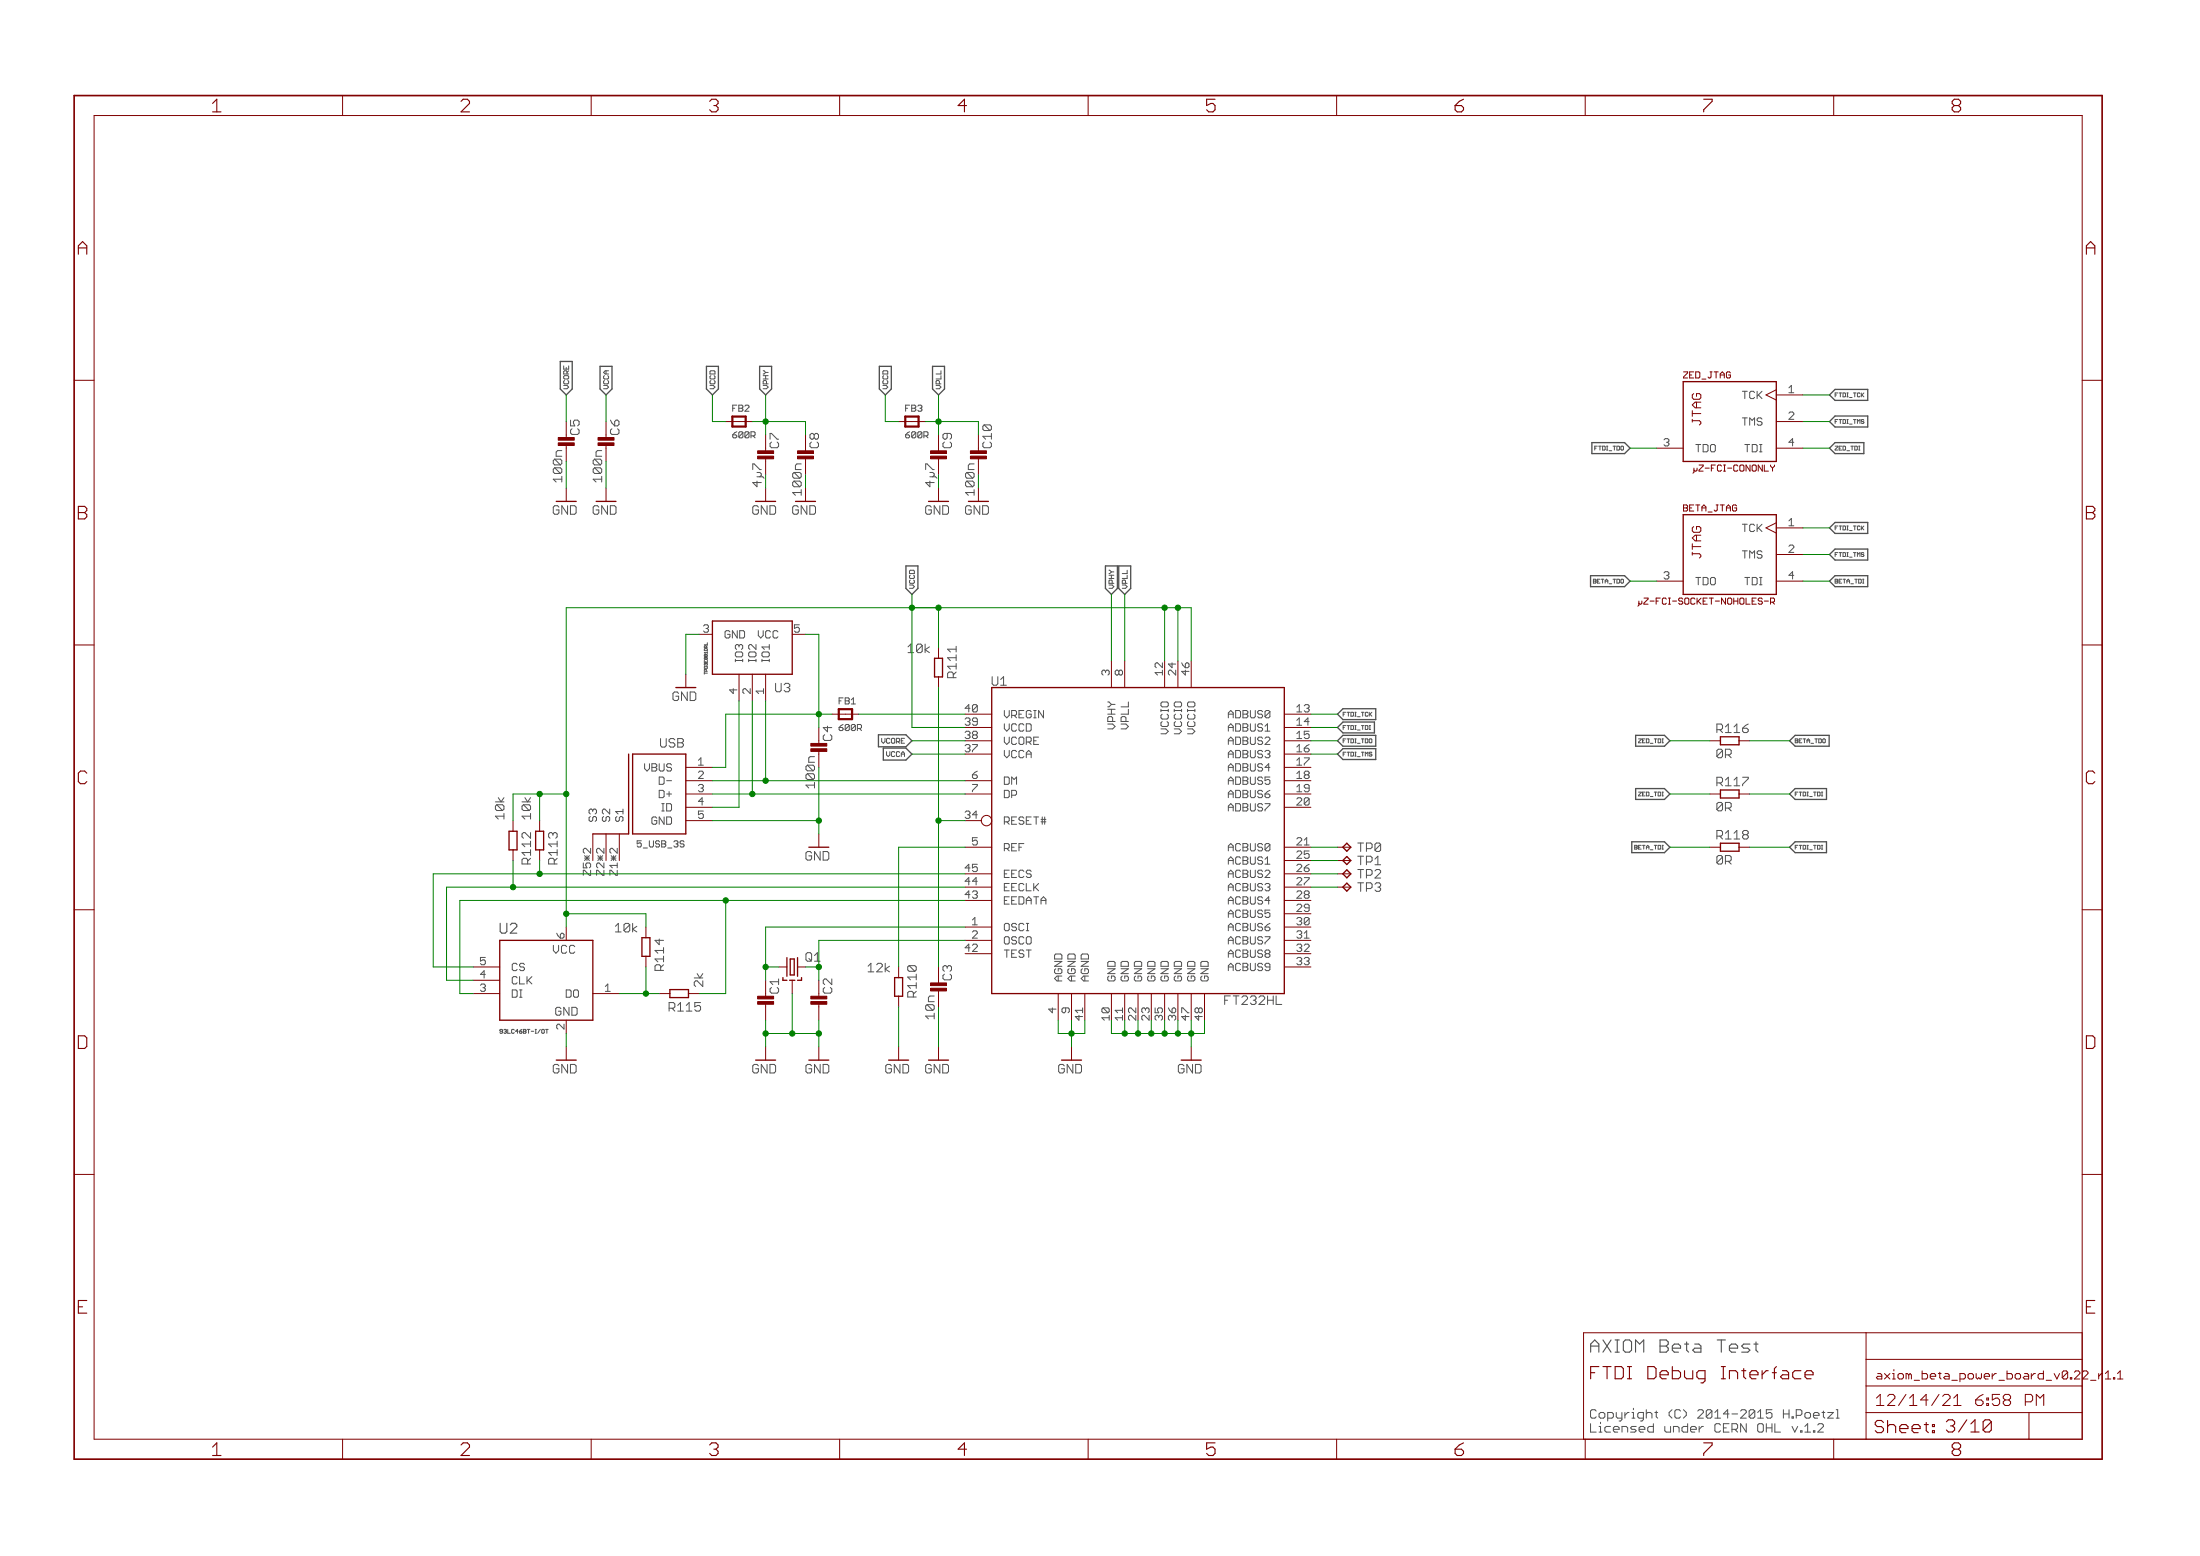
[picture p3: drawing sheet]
<svg xmlns="http://www.w3.org/2000/svg" width="420mm" height="297mm" viewBox="0 0 420 297" stroke-linecap="round" stroke-linejoin="round" font-family="sans-serif">
<g fill="none" stroke="#505050" stroke-width=".19">
<path d="M135.1 122.7v.4M121.7 161.5l.2 .2M122.5 160.5h-.8v.6l.4-.2M96 196.9l-.5-.1 .1-.3 .4 .1v.5l-.2 .2-.3-.2M96.2 196.6l.4-.1 .1 .1-.1 .3M96.5 196.9h.1M96.6 196.9l.1 .1-.1 .3-.4-.2M97 196.5v.8h.5M98.2 196.6l-.1-.1-.4 .1v.5l.1 .2 .4-.2M99 196.9h-.5l.3-.4v.8M99.2 196.9h.4l.1 .2-.4 .2zM99.7 196.5l-.5 .4"/>
<path d="M100 196.5l.5 .1-.2 .3 .2 .2-.2 .2h-.3zM100 196.9h.3M100.7 196.5h.5M100.9 196.5v.8M101.5 196.9h.4M102.2 197.3h.2M102.2 196.5h.2M102.3 196.5v.8M103.2 196.5l-.5 .8M103.6 196.5l.3 .1v.5l-.1 .2-.3-.2zM104.2 196.5h.5M104.4 196.5v.8"/>
<path d="M233.9 190.9h.5M235 190.1h-1.1v1.6M348.2 272v.3l-1 1.1h1"/>
</g>
<g fill="none" stroke="#505050" stroke-width=".25">
<path d="M107 69h2.3v5.3l-1.2 1.1-1.1-1.1zM114.6 69.9h2.3v4.4l-1.2 1.1-1.1-1.1zM134.9 69.9h2.3v4.4l-1.1 1.1-1.2-1.1zM145.1 69.9h2.3v4.4l-1.2 1.1-1.1-1.1zM167.9 69.9h2.3v4.4l-1.1 1.1-1.2-1.1zM178.1 69.9h2.3v4.4l-1.2 1.1-1.1-1.1zM349.4 75.4l1.1-1.1h6.2v2.1h-6.2zM304 84.5h6.3l1 1.1-1 1h-6.3zM349.4 80.5l1.1-1.1h6.2v2.1h-6.2zM349.4 85.6l1.1-1.1h5.5v2.1h-5.5zM173 108h2.3v4.3l-1.1 1.2-1.2-1.2zM211.1 108h2.3v4.3l-1.1 1.2-1.2-1.2z"/>
<path d="M213.7 108h2.2v4.3l-1.1 1.2-1.1-1.2zM303.8 109.9h6.5l1 1-1 1.1h-6.5zM349.4 100.8l1.1-1.1h6.2v2.1h-6.2zM349.4 105.9l1.1-1.1h6.2v2.1h-6.2zM349.4 110.9l1.1-1h6.2v2.1h-6.2zM255.4 136.3l1.1-1h6.2v2.1h-6.2zM255.4 138.9l1.1-1.1h6v2.1h-6zM167.8 140.3h5.2l1.2 1.1-1.2 1.2h-5.2zM168.7 142.8h4.3l1.2 1.2-1.2 1.1h-4.3zM255.4 141.4l1.1-1h6.2v2.1h-6.2zM255.4 144l1.1-1.1h6.2v2.1h-6.2zM312.4 150.5h5.5l1 1.1-1 1h-5.5z"/>
<path d="M312.4 140.4h5.5l1 1-1 1.1h-5.5zM341.8 151.6l1-1.1h6v2.1h-6zM341.8 141.4l1-1h6.5v2.1h-6.5zM311.6 160.7h6.3l1 1-1 1.1h-6.3zM341.8 161.7l1-1h6v2.1h-6z"/>
</g>
<g fill="none" stroke="#800000" stroke-width=".25">
<path d="M321.5 72.9h17.7v15.2h-17.7zM321.5 98.3h17.7v15.2h-17.7zM136.1 118.6h15.2v10.1h-15.2zM180 125.7h-1.5v3.5h1.5M189.4 131.3h55.9v58.4h-55.9zM98.7 158.7h-1.5v3.5h1.5M103.8 158.7h-1.5v3.5h1.5M120.1 144v15.2h-6.9M120.8 144h10.2v15.2h-10.2zM328.6 140.7v1.5h3.5v-1.5M328.6 150.8v1.5h3.5v-1.5M95.4 179.5h17.8v15.3h-17.8z"/>
<path d="M124.1 179h-1.5v3.6h1.5M257.2 163.5l.8 .8-.8 .7-.7-.7zM257.2 166.1l.8 .7-.8 .8-.7-.8zM257.2 168.6l.8 .8-.8 .7-.7-.7zM257.2 161l.8 .7-.8 .8-.7-.8zM328.6 161v1.5h3.5v-1.5M127.9 190.4v-1.5h3.6v1.5M149.5 187.1h.8M150.3 182.8v3.6M150.8 187.1h1M150.9 183.1h.8v3h-.8zM152.3 182.8v3.6"/>
<path d="M153.1 186.6v.5h-.8M172.4 186.6h-1.5v3.6h1.5"/>
</g>
<g fill="none" stroke="#800000" stroke-width=".19">
<path d="M65.4 18.2v3.9M112.9 18.2v3.9M160.4 18.2v3.9M207.8 18.2v3.9M255.3 18.2v3.9M302.7 18.2v3.9M350.2 18.2v3.9M18 22.1h379.7v252.6h-379.7zM14.2 72.6h3.8M339.2 74.4l-1.9 1 1.9 1M339.2 75.4h5.1M397.7 72.6h3.8"/>
<path d="M108.1 93.2v2.5M115.7 93.2v2.5M138.6 80.5h5.1M146.2 93.2v2.5M153.8 93.2v2.5M171.6 80.5h5.1M179.2 93.2v2.5M186.9 93.2v2.5M316.4 85.6h5.1M323.5 89.4v.7l-.2 .2M323.5 89.7l.2 .2M331.3 97h.4v.4l-.3 .2"/>
<path d="M331.4 96.4l.3 .2M339.2 80.5h5.1M339.2 85.6h5.1M339.2 99.8l-1.9 1 1.9 1M313 114.7v.8l-.2 .2M313.6 114.7v.4l-.2 .2-.4-.2M316.4 110.9h5.1M339.2 100.8h5.1M339.2 105.9h5.1M339.2 110.9h5.1M14.2 123.1h3.8M131 128.7v2.6"/>
<path d="M133.5 121.1h2.6M141.1 128.7v5.1M143.7 128.7v5.1M146.2 128.7v5.1M151.3 121.1h2.5M158.9 136.3h5.1M179.2 123.6v2.1M179.2 129.2v2.1M184.3 136.3h5.1M184.3 138.9h5.1M212.3 126.2v5.1M214.8 126.2v5.1"/>
<path d="M222.4 126.2v5.1M225 126.2v5.1M227.5 126.2v5.1M245.3 136.3h5.1M245.3 138.9h5.1M397.7 123.1h3.8M98 156.7v2M103.1 156.7v2M113.2 159.2v5.1M115.7 159.2v5.1M118.3 159.2v5.1M131 149h5.1"/>
<path d="M131 151.6h5.1M131 146.5h5.1M131 154.1h5.1M131 156.7h5.1M156.4 159.2v2.5M184.3 149h5.1M184.3 151.6h5.1M184.3 141.4h5.1M184.3 144h5.1M245.3 149h5.1M245.3 151.6h5.1M245.3 141.4h5.1"/>
<path d="M245.3 144h5.1M245.3 146.5h5.1M245.3 154.1h5.1M326.5 151.6h2.1M326.5 141.4h2.1M332.1 151.6h2.1M332.1 141.4h2.1M14.2 173.7h3.8M98 162.2v2.1M103.1 162.2v2.1M108.1 177v2.5M123.4 177v2"/>
<path d="M184.3 177h5.1M184.3 179.5h5.1M184.3 161.7h5.1M184.3 166.8h5.1M184.3 169.4h5.1M184.3 171.9h5.1M245.3 177h5.1M245.3 179.5h5.1M245.3 161.7h5.1M245.3 164.3h5.1M245.3 166.8h5.1M245.3 169.4h5.1"/>
<path d="M245.3 171.9h5.1M245.3 174.4h5.1M255.4 161.7h2.6M255.4 164.3h2.6M255.4 166.8h2.6M255.4 169.4h2.6M326.5 161.7h2.1M332.1 161.7h2.1M397.7 173.7h3.8M90.4 189.7h5M90.4 184.6h5M90.4 187.1h5"/>
<path d="M108.1 194.8v2.5M108.1 199.8v2.6M113.2 189.7h5.1M123.4 182.6v2M125.9 189.7h2M131.5 189.7h2M146.2 191.7v3.1M146.2 199.8v2.6M148.8 184.6h1.5M151.3 187.1v2.6M152.3 184.6h1.5M156.4 191.7v3.1"/>
<path d="M156.4 199.8v2.6M171.6 184.6v2M171.6 190.2v2M171.6 199.8v2.6M179.2 199.8v2.6M184.3 182.1h5.1M202.1 189.7v5.1M204.6 189.7v5.1M204.6 199.8v2.6M207.2 189.7v5.1M212.3 189.7v5.1M214.8 189.7v5.1"/>
<path d="M217.3 189.7v5.1M219.9 189.7v5.1M222.4 189.7v5.1M225 189.7v5.1M227.5 189.7v5.1M227.5 199.8v2.6M230 189.7v5.1M245.3 182.1h5.1M245.3 184.6h5.1M14.2 224.2h3.8M397.7 224.2h3.8M356.4 254.4v20.3"/>
<path d="M356.4 259.5h41.3M397.7 254.4h-95.3v20.3M65.4 274.7v3.9M112.9 274.7v3.9M160.4 274.7v3.9M207.8 274.7v3.9M255.3 274.7v3.9M302.7 274.7v3.9M350.2 274.7v3.9M356.4 269.7h41.3M356.4 264.6h41.3M387.5 269.7v5"/>
<circle cx="188.4" cy="156.7" r=".99"/>
</g>
<g fill="#800000" stroke="#800000" stroke-width=".19">
<path d="M144.7 191.2h3v.5h-3z"/>
<path d="M144.7 190.2h3v.5h-3z"/>
<path d="M154.9 191.2h3v.5h-3z"/>
<path d="M154.9 190.2h3v.5h-3z"/>
<path d="M154.9 142.9h3v.5h-3z"/>
<path d="M154.9 141.9h3v.5h-3z"/>
<path d="M114.2 84.5h3.1v.5h-3.1z"/>
<path d="M114.2 83.5h3.1v.5h-3.1z"/>
<path d="M106.6 84.5h3.1v.5h-3.1z"/>
<path d="M106.6 83.5h3.1v.5h-3.1z"/>
<path d="M152.3 87.1h3.1v.5h-3.1z"/>
<path d="M152.3 86.1h3.1v.5h-3.1z"/>
<path d="M144.7 87.1h3v.5h-3z"/>
<path d="M144.7 86.1h3v.5h-3z"/>
<path d="M185.3 87.1h3.1v.5h-3.1z"/>
<path d="M185.3 86.1h3.1v.5h-3.1z"/>
<path d="M177.7 87.1h3.1v.5h-3.1z"/>
<path d="M177.7 86.1h3.1v.5h-3.1z"/>
<path d="M177.7 188.7h3.1v.5h-3.1z"/>
<path d="M177.7 187.6h3.1v.6h-3.1z"/>
</g>
<path d="M139.9 79.5h2.5v1.9h-2.5zM172.9 79.5h2.5v1.9h-2.5zM160.2 135.4h2.5v1.9h-2.5z" fill="none" stroke="#800000" stroke-width=".42"/>
<path d="M14.2 18.2h387.3v260.4h-387.3z" fill="none" stroke="#800000" stroke-width=".32"/>
<g fill="none" stroke="#008000" stroke-width=".19">
<path d="M108.1 75.4v5.1M115.7 75.4v5.1M136.1 75.4v5.1h2.5M146.2 75.4v7.6M169.1 75.4v5.1h2.5M179.2 75.4v7.6M344.3 75.4h5.1M108.1 88.1v5.1M115.7 88.1v5.1M143.7 80.5h10.1v2.5M176.7 80.5h10.2M311.3 85.6h5.1"/>
<path d="M344.3 85.6h5.1M344.3 80.5h5.1M174.2 113.5v25.4h10.1M179.2 116v7.6M212.3 113.5v12.7M214.8 113.5v12.7M222.4 116v10.2M225 116v10.2M311.3 110.9h5.1M344.3 100.8h5.1M344.3 105.9h5.1M344.3 110.9h5.1"/>
<path d="M133.5 121.1h-2.5v7.6M141.1 133.8v20.3h-5M143.7 133.8v17.8M146.2 133.8v15.2M153.8 121.1h2.6v17.8M158.9 136.3h-20.3v10.2h-2.5M164 136.3h20.3M179.2 131.3v53.3M227.5 126.2v-10.2h-119.4v61M250.4 136.3h5M250.4 138.9h5M103.1 151.6v5.1"/>
<path d="M108.1 151.6h-10.1v5.1M136.1 156.7h20.3M136.1 151.6h48.2M136.1 149h48.2M156.4 146.5v12.7M174.2 141.4h10.1M174.2 144h10.1M179.2 156.7h5.1M250.4 141.4h5M250.4 144h5M318.9 151.6h7.6M318.9 141.4h7.6"/>
<path d="M334.2 151.6h7.6M334.2 141.4h7.6M98 164.3v5.1M103.1 164.3v2.5M108.1 174.4h15.3v2.6M138.6 171.9v17.8h-5.1M184.3 171.9h-96.5v17.8h2.6M184.3 169.4h-99v17.7h5.1M184.3 166.8h-101.6v17.8h7.7M184.3 177h-38.1v10.1M184.3 179.5h-27.9v7.6M184.3 161.7h-12.7v22.9"/>
<path d="M250.4 169.4h5M250.4 166.8h5M250.4 161.7h5M250.4 164.3h5M318.9 161.7h7.6M334.2 161.7h7.6M108.1 197.3v2.5M118.3 189.7h7.6M123.4 184.6v5.1M146.2 184.6h2.6M146.2 194.8v5M146.2 197.3h10.2"/>
<path d="M151.3 189.7v7.6M156.4 194.8v5M171.6 192.2v7.6M179.2 192.2v7.6M202.1 194.8v2.5h5.1v-2.5M204.6 194.8v5M212.3 194.8v2.5h17.7v-2.5M214.8 194.8v2.5M217.3 194.8v2.5M219.9 194.8v2.5M222.4 194.8v2.5M225 194.8v2.5"/>
<path d="M227.5 194.8v5"/>
</g>
<g fill="#008000" stroke="#008000" stroke-width=".19">
<circle cx="138.6" cy="171.9" r=".51"/>
<circle cx="98" cy="169.4" r=".51"/>
<circle cx="103.1" cy="166.8" r=".51"/>
<circle cx="123.4" cy="189.7" r=".51"/>
<circle cx="146.2" cy="184.6" r=".51"/>
<circle cx="156.4" cy="184.6" r=".51"/>
<circle cx="146.2" cy="197.3" r=".51"/>
<circle cx="151.3" cy="197.3" r=".51"/>
<circle cx="156.4" cy="197.3" r=".51"/>
<circle cx="214.8" cy="197.3" r=".51"/>
<circle cx="217.3" cy="197.3" r=".51"/>
<circle cx="219.9" cy="197.3" r=".51"/>
<circle cx="222.4" cy="197.3" r=".51"/>
<circle cx="225" cy="197.3" r=".51"/>
<circle cx="227.5" cy="197.3" r=".51"/>
<circle cx="156.4" cy="156.7" r=".51"/>
<circle cx="204.6" cy="197.3" r=".51"/>
<circle cx="179.2" cy="156.7" r=".51"/>
<circle cx="146.2" cy="149" r=".51"/>
<circle cx="143.7" cy="151.6" r=".51"/>
<circle cx="179.2" cy="80.5" r=".51"/>
<circle cx="146.2" cy="80.5" r=".51"/>
<circle cx="225" cy="116" r=".51"/>
<circle cx="222.4" cy="116" r=".51"/>
<circle cx="174.2" cy="116" r=".51"/>
<circle cx="179.2" cy="116" r=".51"/>
<circle cx="103.1" cy="151.6" r=".51"/>
<circle cx="108.1" cy="174.4" r=".51"/>
<circle cx="108.1" cy="151.6" r=".51"/>
<circle cx="156.4" cy="136.3" r=".51"/>
</g>
<g font-size="3.7" fill="#800000">
<text x="40.5" y="21.4">1</text>
<text x="88" y="21.4">2</text>
<text x="135.5" y="21.4">3</text>
<text x="182.9" y="21.4">4</text>
<text x="230.4" y="21.4">5</text>
<text x="277.8" y="21.4">6</text>
<text x="325.3" y="21.4">7</text>
<text x="372.8" y="21.4">8</text>
<text x="14.9" y="48.6">A</text>
<text x="398.4" y="48.6">A</text>
<text x="14.9" y="99.2">B</text>
<text x="398.4" y="99.2">B</text>
<text x="14.9" y="149.7">C</text>
<text x="398.4" y="149.7">C</text>
<text x="14.9" y="200.2">D</text>
<text x="398.4" y="200.2">D</text>
<text x="14.9" y="250.8">E</text>
<text x="398.4" y="250.8">E</text>
<text x="40.5" y="277.9">1</text>
<text x="88" y="277.9">2</text>
<text x="135.5" y="277.9">3</text>
<text x="182.9" y="277.9">4</text>
<text x="230.4" y="277.9">5</text>
<text x="277.8" y="277.9">6</text>
<text x="325.3" y="277.9">7</text>
<text x="372.8" y="277.9">8</text>
</g>
<text font-size="3.6" fill="#505050" x="303.6" y="258.2">AXIOM Beta Test</text>
<g font-size="3.6" fill="#800000">
<text x="303.6" y="263.3">FTDI Debug Interface</text>
<text x="358" y="273.6">Sheet: 3/10</text>
</g>
<g font-size="3.2" fill="#800000">
<text x="358.2" y="268.4">12/14/21</text>
<text x="375.8" y="268.4">6:58 PM</text>
</g>
<text font-size="2.9" fill="#505050" x="95.4" y="178.2">U2</text>
<g font-size="2.5" fill="#800000">
<text x="110.6" y="83" transform="rotate(-90 110.6 83)">C5</text>
<text x="118.2" y="83" transform="rotate(-90 118.2 83)">C6</text>
<text x="324.8" y="80.9" transform="rotate(-90 324.8 80.9)">JTAG</text>
<text x="148.7" y="85.5" transform="rotate(-90 148.7 85.5)">C7</text>
<text x="156.3" y="85.5" transform="rotate(-90 156.3 85.5)">C8</text>
<text x="181.7" y="85.5" transform="rotate(-90 181.7 85.5)">C9</text>
<text x="107.3" y="91.6" transform="rotate(-90 107.3 91.6)">100n</text>
<text x="114.9" y="91.6" transform="rotate(-90 114.9 91.6)">100n</text>
<text x="105.5" y="98.2">GND</text>
<text x="113.1" y="98.2">GND</text>
<text x="143.6" y="98.2">GND</text>
<text x="151.2" y="98.2">GND</text>
<text x="176.6" y="98.2">GND</text>
<text x="184.3" y="98.2">GND</text>
<text x="324.8" y="106.3" transform="rotate(-90 324.8 106.3)">JTAG</text>
<text x="182.6" y="129.2" transform="rotate(-90 182.6 129.2)">R111</text>
<text x="128.4" y="133.8">GND</text>
<text x="158.9" y="141.4" transform="rotate(-90 158.9 141.4)">C4</text>
<text x="327.8" y="139.9">R116</text>
<text x="155.6" y="148.5" transform="rotate(-90 155.6 148.5)">00n</text>
<text x="327.8" y="150.1">R117</text>
<text x="327.8" y="160.2">R118</text>
<text x="101.3" y="164.7" transform="rotate(-90 101.3 164.7)">R112</text>
<text x="106.4" y="164.7" transform="rotate(-90 106.4 164.7)">R113</text>
<text x="153.8" y="164.3">GND</text>
<text x="126.7" y="185.1" transform="rotate(-90 126.7 185.1)">R114</text>
<text x="148.7" y="189.7" transform="rotate(-90 148.7 189.7)">C1</text>
<text x="158.9" y="189.7" transform="rotate(-90 158.9 189.7)">C2</text>
<text x="175" y="190.1" transform="rotate(-90 175 190.1)">R110</text>
<text x="181.7" y="187.1" transform="rotate(-90 181.7 187.1)">C3</text>
<text x="127.9" y="193.1">R115</text>
<text x="178.4" y="194.2" transform="rotate(-90 178.4 194.2)">10n</text>
<text x="105.5" y="204.9">GND</text>
<text x="143.6" y="204.9">GND</text>
<text x="153.8" y="204.9">GND</text>
<text x="169" y="204.9">GND</text>
<text x="176.6" y="204.9">GND</text>
<text x="202" y="204.9">GND</text>
<text x="224.9" y="204.9">GND</text>
</g>
<g font-size="2.5" fill="#008000">
<text x="189.3" y="85.5" transform="rotate(-90 189.3 85.5)">C10</text>
<text x="145.4" y="92.6" transform="rotate(-90 145.4 92.6)">4µ7</text>
<text x="153" y="94.1" transform="rotate(-90 153 94.1)">100n</text>
<text x="178.4" y="92.6" transform="rotate(-90 178.4 92.6)">4µ7</text>
<text x="186" y="94.1" transform="rotate(-90 186 94.1)">100n</text>
<text x="153.8" y="183.6">Q1</text>
</g>
<g font-size="2.5" fill="#505050">
<text x="173.4" y="124.7">1</text>
<text x="174.9" y="124.7">0k</text>
<text x="189.3" y="130.9">U1</text>
<text x="148.2" y="132.1">U3</text>
<text x="126.4" y="142.7">USB</text>
<text x="155.6" y="150" transform="rotate(-90 155.6 150)">1</text>
<text x="327.8" y="144.7">0R</text>
<text x="327.8" y="154.9">0R</text>
<text x="96.3" y="156.4" transform="rotate(-90 96.3 156.4)">10k</text>
<text x="101.3" y="156.4" transform="rotate(-90 101.3 156.4)">10k</text>
<text x="259.2" y="165.2">TP1</text>
<text x="259.2" y="167.7">TP2</text>
<text x="259.2" y="162.6">TP0</text>
<text x="327.8" y="165">0R</text>
<text x="259.2" y="170.2">TP3</text>
<text x="117.5" y="178">10k</text>
<text x="165.8" y="185.6">12k</text>
<text x="134.2" y="188.4" transform="rotate(-90 134.2 188.4)">2k</text>
<text x="234.7" y="191.8">FT232HL</text>
<text x="303.6" y="270.8">Copyright (C) 2014-2015 H.Poetzl</text>
<text x="303.6" y="273.5">Licensed under CERN OHL v.1.2</text>
</g>
<g font-size="2.3" fill="#505050">
<text x="105.5" y="182.1">VCC</text>
<text x="106.4" y="193.9">GND</text>
</g>
<g font-size="2.3" fill="#800000">
<text x="358.2" y="263.3">axiom_beta_power_board_v0.22</text>
<text x="397.9" y="263.3">_r1.1</text>
</g>
<g font-size="2.1" fill="#505050">
<text x="333" y="76.2">TCK</text>
<text x="341.5" y="75">1</text>
<text x="333" y="81.2">TMS</text>
<text x="341.5" y="80.1">2</text>
<text x="317.8" y="85.2">3</text>
<text x="323.7" y="86.3">TDO</text>
<text x="333" y="86.3">TDI</text>
<text x="341.5" y="85.2">4</text>
<text x="333" y="101.5">TCK</text>
<text x="341.5" y="100.4">1</text>
<text x="333" y="106.6">TMS</text>
<text x="341.5" y="105.5">2</text>
<text x="317.8" y="110.6">3</text>
<text x="323.7" y="111.7">TDO</text>
<text x="333" y="111.7">TDI</text>
<text x="341.5" y="110.6">4</text>
<text x="134.4" y="120.7">3</text>
<text x="138.3" y="121.9">GND</text>
<text x="145" y="121.9">VCC</text>
<text x="151.6" y="120.7">5</text>
<text x="141.8" y="126.4" transform="rotate(-90 141.8 126.4)">IO3</text>
<text x="144.4" y="126.4" transform="rotate(-90 144.4 126.4)">IO2</text>
<text x="146.9" y="126.4" transform="rotate(-90 146.9 126.4)">IO1</text>
<text x="211.8" y="128.9" transform="rotate(-90 211.8 128.9)">3</text>
<text x="214.4" y="128.9" transform="rotate(-90 214.4 128.9)">8</text>
<text x="222" y="128.9" transform="rotate(-90 222 128.9)">12</text>
<text x="224.5" y="128.9" transform="rotate(-90 224.5 128.9)">24</text>
<text x="227.1" y="128.9" transform="rotate(-90 227.1 128.9)">46</text>
<text x="140.7" y="132.3" transform="rotate(-90 140.7 132.3)">4</text>
<text x="143.3" y="132.3" transform="rotate(-90 143.3 132.3)">2</text>
<text x="145.8" y="132.3" transform="rotate(-90 145.8 132.3)">1</text>
<text x="184.4" y="136">40</text>
<text x="191.7" y="137.1">VREGIN</text>
<text x="235.1" y="137.1">ADBUS0</text>
<text x="247.6" y="136">13</text>
<text x="184.4" y="143.6">37</text>
<text x="184.4" y="141.1">38</text>
<text x="184.4" y="138.5">39</text>
<text x="191.7" y="142.2">VCORE</text>
<text x="191.7" y="139.6">VCCD</text>
<text x="213" y="138.8" transform="rotate(-90 213 138.8)">VPHY</text>
<text x="215.5" y="138.8" transform="rotate(-90 215.5 138.8)">VPLL</text>
<text x="223.1" y="140.1" transform="rotate(-90 223.1 140.1)">VCCIO</text>
<text x="225.7" y="140.1" transform="rotate(-90 225.7 140.1)">VCCIO</text>
<text x="228.2" y="140.1" transform="rotate(-90 228.2 140.1)">VCCIO</text>
<text x="235.1" y="139.6">ADBUS1</text>
<text x="235.1" y="142.2">ADBUS2</text>
<text x="247.6" y="138.5">14</text>
<text x="247.6" y="141.1">15</text>
<text x="247.6" y="143.6">16</text>
<text x="123.4" y="147.3">VBUS</text>
<text x="126" y="149.8">D-</text>
<text x="133.3" y="148.7">2</text>
<text x="133.3" y="146.1">1</text>
<text x="185.7" y="148.7">6</text>
<text x="191.7" y="149.8">DM</text>
<text x="191.7" y="144.7">VCCA</text>
<text x="235.1" y="144.7">ADBUS3</text>
<text x="235.1" y="147.3">ADBUS4</text>
<text x="235.1" y="149.8">ADBUS5</text>
<text x="247.6" y="146.1">17</text>
<text x="247.6" y="148.7">18</text>
<text x="126" y="154.9">ID</text>
<text x="126" y="152.3">D+</text>
<text x="133.3" y="153.8">4</text>
<text x="133.3" y="151.2">3</text>
<text x="185.7" y="151.2">7</text>
<text x="191.7" y="152.3">DP</text>
<text x="235.1" y="152.3">ADBUS6</text>
<text x="235.1" y="154.9">ADBUS7</text>
<text x="247.6" y="151.2">19</text>
<text x="247.6" y="153.8">20</text>
<text x="113.9" y="156.9" transform="rotate(-90 113.9 156.9)">S3</text>
<text x="116.4" y="156.9" transform="rotate(-90 116.4 156.9)">S2</text>
<text x="119" y="156.9" transform="rotate(-90 119 156.9)">S1</text>
<text x="124.7" y="157.4">GND</text>
<text x="133.3" y="156.3">5</text>
<text x="185.7" y="161.4">5</text>
<text x="191.7" y="157.4">RESET#</text>
<text x="247.6" y="161.4">21</text>
<text x="112.8" y="166.7" transform="rotate(-90 112.8 166.7)">Z5*2</text>
<text x="115.3" y="166.7" transform="rotate(-90 115.3 166.7)">Z2*2</text>
<text x="117.9" y="166.7" transform="rotate(-90 117.9 166.7)">Z1*2</text>
<text x="184.4" y="166.5">45</text>
<text x="191.7" y="162.5">REF</text>
<text x="191.7" y="167.6">EECS</text>
<text x="235.1" y="162.5">ACBUS0</text>
<text x="235.1" y="165">ACBUS1</text>
<text x="235.1" y="167.6">ACBUS2</text>
<text x="247.6" y="163.9">25</text>
<text x="247.6" y="166.5">26</text>
<text x="184.4" y="171.5">43</text>
<text x="184.4" y="169">44</text>
<text x="191.7" y="172.7">EEDATA</text>
<text x="191.7" y="170.1">EECLK</text>
<text x="235.1" y="170.1">ACBUS3</text>
<text x="235.1" y="172.7">ACBUS4</text>
<text x="247.6" y="169">27</text>
<text x="247.6" y="171.5">28</text>
<text x="107.7" y="179.2" transform="rotate(-90 107.7 179.2)">6</text>
<text x="185.7" y="176.6">1</text>
<text x="185.7" y="179.2">2</text>
<text x="191.7" y="177.7">OSCI</text>
<text x="235.1" y="175.2">ACBUS5</text>
<text x="235.1" y="177.7">ACBUS6</text>
<text x="247.6" y="174.1">29</text>
<text x="247.6" y="176.6">30</text>
<text x="247.6" y="179.2">31</text>
<text x="91.7" y="184.2">5</text>
<text x="97.7" y="185.4">CS</text>
<text x="184.4" y="181.7">42</text>
<text x="191.7" y="180.3">OSCO</text>
<text x="191.7" y="182.8">TEST</text>
<text x="235.1" y="180.3">ACBUS7</text>
<text x="235.1" y="182.8">ACBUS8</text>
<text x="235.1" y="185.4">ACBUS9</text>
<text x="247.6" y="181.7">32</text>
<text x="247.6" y="184.2">33</text>
<text x="91.7" y="189.3">3</text>
<text x="91.7" y="186.8">4</text>
<text x="97.7" y="190.4">DI</text>
<text x="97.7" y="187.9">CLK</text>
<text x="108.2" y="190.4">DO</text>
<text x="115.5" y="189.3">1</text>
<text x="202.8" y="187.3" transform="rotate(-90 202.8 187.3)">AGND</text>
<text x="205.3" y="187.3" transform="rotate(-90 205.3 187.3)">AGND</text>
<text x="207.9" y="187.3" transform="rotate(-90 207.9 187.3)">AGND</text>
<text x="213" y="187.3" transform="rotate(-90 213 187.3)">GND</text>
<text x="215.5" y="187.3" transform="rotate(-90 215.5 187.3)">GND</text>
<text x="218" y="187.3" transform="rotate(-90 218 187.3)">GND</text>
<text x="220.6" y="187.3" transform="rotate(-90 220.6 187.3)">GND</text>
<text x="223.1" y="187.3" transform="rotate(-90 223.1 187.3)">GND</text>
<text x="225.7" y="187.3" transform="rotate(-90 225.7 187.3)">GND</text>
<text x="228.2" y="187.3" transform="rotate(-90 228.2 187.3)">GND</text>
<text x="230.7" y="187.3" transform="rotate(-90 230.7 187.3)">GND</text>
<text x="107.7" y="196.4" transform="rotate(-90 107.7 196.4)">2</text>
<text x="201.7" y="193.3" transform="rotate(-90 201.7 193.3)">4</text>
<text x="204.2" y="193.3" transform="rotate(-90 204.2 193.3)">9</text>
<text x="206.8" y="194.6" transform="rotate(-90 206.8 194.6)">41</text>
<text x="211.8" y="194.6" transform="rotate(-90 211.8 194.6)">10</text>
<text x="214.4" y="194.6" transform="rotate(-90 214.4 194.6)">11</text>
<text x="216.9" y="194.6" transform="rotate(-90 216.9 194.6)">22</text>
<text x="219.5" y="194.6" transform="rotate(-90 219.5 194.6)">23</text>
<text x="222" y="194.6" transform="rotate(-90 222 194.6)">35</text>
<text x="224.5" y="194.6" transform="rotate(-90 224.5 194.6)">36</text>
<text x="227.1" y="194.6" transform="rotate(-90 227.1 194.6)">47</text>
<text x="229.6" y="194.6" transform="rotate(-90 229.6 194.6)">48</text>
</g>
<text font-size="2.1" fill="#800000" x="184.4" y="156.3">34</text>
<g font-size="1.8" fill="#800000">
<text x="321.4" y="72.2">ZED_JTAG</text>
<text x="324.1" y="90">µZ-FCI-CONONLY</text>
<text x="321.4" y="97.6">BETA_JTAG</text>
<text x="314.4" y="115.4">µZ-FCI-SOCKET-NOHOLES-R</text>
</g>
<g font-size="1.8" fill="#505050">
<text x="139.8" y="78.6">FB2</text>
<text x="139.8" y="83.6">600R</text>
<text x="172.8" y="78.6">FB3</text>
<text x="172.8" y="83.6">600R</text>
<text x="160.1" y="134.4">FB1</text>
<text x="160.1" y="139.5">600R</text>
<text x="122.3" y="161.7">5_USB_3S</text>
</g>
<g font-size="1.4" fill="#505050">
<text x="108.6" y="74.2" transform="rotate(-90 108.6 74.2)">VCORE</text>
<text x="116.2" y="74.2" transform="rotate(-90 116.2 74.2)">VCCA</text>
<text x="136.5" y="74.2" transform="rotate(-90 136.5 74.2)">VCCD</text>
<text x="146.7" y="74.2" transform="rotate(-90 146.7 74.2)">VPHY</text>
<text x="169.5" y="74.2" transform="rotate(-90 169.5 74.2)">VCCD</text>
<text x="179.7" y="74.2" transform="rotate(-90 179.7 74.2)">VPLL</text>
<text x="174.6" y="112.3" transform="rotate(-90 174.6 112.3)">VCCD</text>
<text x="212.7" y="112.3" transform="rotate(-90 212.7 112.3)">VPHY</text>
<text x="215.2" y="112.3" transform="rotate(-90 215.2 112.3)">VPLL</text>
<text x="168.7" y="141.9">VCORE</text>
<text x="169.6" y="144.5">VCCA</text>
</g>
<g font-size="1.1" fill="#505050">
<text x="350.4" y="75.8">FTDI_TCK</text>
<text x="350.4" y="80.9">FTDI_TMS</text>
<text x="304.6" y="85.9">FTDI_TDO</text>
<text x="350.4" y="86">ZED_TDI</text>
<text x="350.4" y="101.2">FTDI_TCK</text>
<text x="350.4" y="106.3">FTDI_TMS</text>
<text x="304.6" y="111.3">BETA_TDO</text>
<text x="350.4" y="111.3">BETA_TDI</text>
<text x="256.4" y="136.7">FTDI_TCK</text>
<text x="256.4" y="139.3">FTDI_TDI</text>
<text x="256.4" y="141.8">FTDI_TDO</text>
<text x="312.9" y="141.8">ZED_TDI</text>
<text x="342.8" y="141.8">BETA_TDO</text>
<text x="256.4" y="144.4">FTDI_TMS</text>
<text x="312.9" y="152">ZED_TDI</text>
<text x="342.8" y="152">FTDI_TDI</text>
<text x="312.2" y="162.1">BETA_TDI</text>
<text x="342.8" y="162.1">FTDI_TDI</text>
</g>
<text font-size=".8" fill="#505050" x="135.1" y="128.7" transform="rotate(-90 135.1 128.7)">TPD3E001DRL</text>
</svg>
